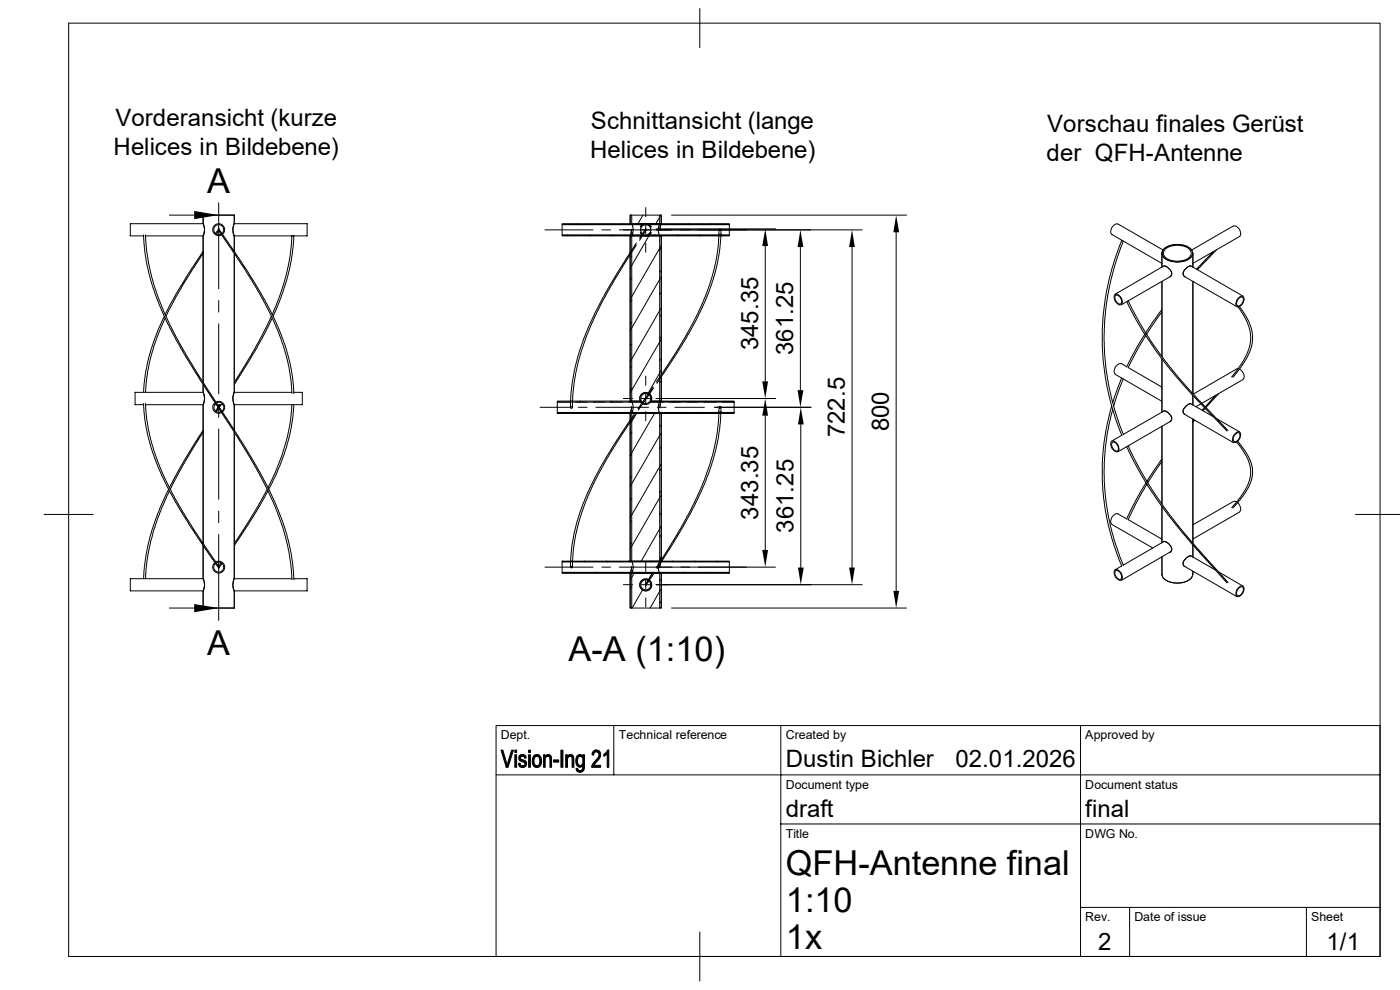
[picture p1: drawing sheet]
<svg xmlns="http://www.w3.org/2000/svg" width="297mm" height="210mm" viewBox="0 0 297 210" stroke-linecap="round" stroke-linejoin="round" font-family="sans-serif">
<g fill="none" stroke="#000" stroke-width=".21">
<path d="M14.6 4.9h278.2v198h-278.2zM148.5 1.8v8.3M30.4 49.8l.3 3.4 .9 5 .9 3 1.7 4.5 1.8 3.9 3.1 5.5 6.5 10.3M30.9 49.8l.2 3.1 .9 5 1.3 4.4 1.4 3.6 1.9 4.2 2.3 4.1 6.9 11.1M30.9 50h12.2M35.9 45.6h5.3M43.1 47.5l.3 1-.1 .8-.2 .7M43.1 47.5v-1.9h6.6v1.9M43.1 47.5h-15.5v2.5h2.9M43.1 53.3l-3.1 4.6-2.7 4.6-2.2 4.2M43.1 53.8l-4.5 7-3.4 6.3M43.1 50v31.2"/>
<path d="M46.4 48.5l-.7 1.1M46.4 48.9l-.5 .8M46.4 48.5v.4M46.4 48.9l.5 .8M46.4 48.5l.7 1.1M46.4 43v18.3M47 49.9l4.8 7 2.3 3.7 2.1 3.7 2.3 4.7 1.7 4.5 .9 3.4 .6 3.7 .2 2.8M47.2 49.7l6.9 10.3 2.5 4.5 2 4 1.8 4.4 .9 3.2 .8 4.2 .3 3.2M49.7 47.5l-.3 1v.8l.3 .7M49.7 47.5h15.5v2.5h-15.5M49.7 50v3.3M49.7 53.8v29.4"/>
<path d="M61.9 50l-.3 4.2-1 4.7-1.5 4.7-1.4 3.1M62.3 50l-.2 3.5-1 4.8-1.6 5.1-1.5 3.7M115.6 48.8h10.2M119.3 47.5h35.4v.2h-35.4zM119.3 49.8h35.4v.2h-35.4zM119.3 47.7v2.1M120.3 49.8l.2 .2M122.6 47.5l.2 .2M125 49.8l.2 .2M127.3 47.5l.2 .2M127.7 48.8h1.8M129.7 49.8l.2 .2"/>
<path d="M131.4 48.8h51.5M132 47.5l.2 .2M133.7 50h.3v35.1h-.3zM133.7 45.6h.3v1.9h-.3zM133.7 45.6h6.6v1.9h-6.6zM133.8 50l-.1 .3M134 48.6l-.3 1.4M134 54.3l-.3 .4M134 59l-.3 .3M134 47.5l.3 1v.8l-.3 .7M134.4 49.8l.2 .2M135 51.6l-3.8 5.9-2.6 4.4-2.5 4.7-1.9 4.2-1.3 4-1 3.6-.7 4.7-.2 3.3"/>
<path d="M135 52l-6 9.8-2.4 4.6-2.1 4.6-1.2 3.6-1.1 4.2-.6 3.9-.1 3.7M135.7 50.5l1.3-2v.4l-1.3 2.1M135.8 49.4a1.3 1.3 0 0 0 2.3 0 1.3 1.3 0 0 1-2.3 0zM135.9 48l-.1 .1a1.3 1.3 0 0 1 2.3 0 1.3 1.3 0 0 0-2.2-.1zM136.2 49.5l-.3-.6 .2-.8 .5-.4h.6l.7 .4 .2 .5-.2 .8-.5 .4M136.4 45.6l-1.1 1.9M136.7 47.5l.2 .2M137 44v2M137 47.8v1.9M137 51.6v1.9M137 50h3.3v35.1h-2.1h17.5v.2h-17.7h2.7M137 50h-3.3v35.1h2.1"/>
<path d="M137.7 50l-4 6.9M139 49.8l.2 .2M139.2 48.6h25.3M140 45.6h.3v1.9h-.3zM140 50h.3v35.1h-.3zM140 47.5l-.3 1v.8l.3 .7M140.2 45.6l-1.1 1.9M140.3 52.7l-.3 .3M140.3 57.4l-.3 .3M140.3 52.2l-6.6 11.3M140.3 58.8l-6.6 11.3M140.3 47.5l-.3 1.4"/>
<path d="M141.3 47.5l.2 .2M142.5 45.6h49.8M143.7 49.8l.2 .2M146 47.5l.2 .2M148.4 49.8l.2 .2M150.7 47.5l.2 .2M152.5 48.7l-.1 3.7-.6 3.4-1.2 4.4-1.4 3.7-1.9 4.1-2.1 3.7-2.8 4.6-3.2 4.7M153 48.7l-.3 3.9-.6 3.5-1.1 4-1.2 3.3-2.1 4.4-1.5 2.8-3.1 5.1-3.7 5.6M153.1 49.8l.2 .2M154.7 47.7v2.1M162.3 52.2v28.7M169.8 52.4v30.4"/>
<path d="M180.8 52.4v68M190.1 49.3v76M238 51l-1.4 3.7-1.4 4.8-.7 3.9-.7 6.3 .2 6.6 .7 5 1.3 5.4 2 5.7M238.3 51.2l-1.7 4.9-1.6 6.4-.6 4.9-.2 4.9 .4 5.3 .7 4.6 1.2 4.8 1.8 5.2M246.5 53.7v3M246.5 59.7v15.9M246.8 53l-9.6-5.5a1.46 1.46 0 0 0-1.3 2.2l10.6 6.2M246.9 52.8a4.6 4.6 0 0 1 5.9 .3 1.61 1.61 0 0 1-1.4 2.2 4.5 4.5 0 0 1-4.7-.9 1.16 1.16 0 0 1 .2-1.6zM247.2 52.8a4.1 4.1 0 0 1 5.3 .3 1.52 1.52 0 0 1-1.4 2.1 4.2 4.2 0 0 1-4.1-.9 1.06 1.06 0 0 1 .2-1.5zM252.8 53l8.9-5a1.46 1.46 0 0 1 1.3 2.2l-9.9 5.7M253.1 53.7v3M253.1 59.7v23.8"/>
<path d="M257.4 53.4l-3.6 3.7M258.1 53l-4.1 4.2M34.8 67.1l-1.9 4.5-1.4 4.3-.7 3.8-.3 3.5M35.1 67.5l-1.7 3.9-1.3 4-.8 3.6-.4 4.2M46.4 63.8v2.4M46.4 68.7v14.9M57.6 67.1l-3.4 6.6-4.5 7.5M57.7 67.5l-3.1 6.2-4.9 7.9M134 63.7l-.3 .3M134 68.4l-.3 .3M134 73l-.3 .4M134 77.7l-.3 .3"/>
<path d="M137 79.8v1.9M140.3 62.1l-.3 .3M140.3 66.8l-.3 .3M140.3 71.5l-.3 .3M140.3 76.2l-.3 .3M140.3 65.4l-6.6 11.4M140.3 72l-6.6 11.4M140.3 78.6l-2.8 4.8M236.5 62.6a1.09 1.09 0 0 1 1.5 .9l.1 .3a.61 .61 0 0 1-.2 .8 .61 .61 0 0 1-.9-.2l-.5-.8-.2-.6zM236.6 62.4l10.3-6 .7 .2 .8 .8 .2 .8-.3 .4-10.4 6M236.6 62.7a1.11 1.11 0 0 1 1.4 1.4l-.2 .3a1.11 1.11 0 0 1-1.3-1.4zM237.9 77.2a1.46 1.46 0 0 0-1.3 2.2l9.9 5.7"/>
<path d="M237.9 77.1l1.2 .7M239.1 64l3.2 6.1 2.9 4.3 2.5 3.3 5.2 6.1 7.4 7.6M239.4 63.8l1.6 3.4 2.1 3.5 4.3 6.1 5.5 6.6 7.6 7.9M242.9 70.9l-2.1 3.4-1.8 3.6M243 71.2l-1.8 3.1-1.8 3.7 7.1 4.1M246.5 65.7l-3.5 4.9M246.5 66.2l-3.3 4.7M246.5 76.1v11.3M262.4 78.2l-9.2 5.4M262.6 63.3l.2-.2a.61 .61 0 0 1 .9-.2 .61 .61 0 0 1 .2 .8 1.46 1.46 0 0 1-1.5 1.4l-.2-.6zM262.7 65.2l1.5 2.3 .8 1.8 .3 1.6v1.5l-.3 1.5-.7 1.7-1 1.7-2 2.7M262.7 78.2l-.3 .1"/>
<path d="M262.7 63.4a.59 .59 0 0 1 .9-.3 .59 .59 0 0 1 .1 .9l-.3 .5a.59 .59 0 0 1-.9 .4 .59 .59 0 0 1-.1-1zM263 78.3a1.53 1.53 0 0 1 .7 2.2M263 65.1l2 3.2 .6 1.7 .1 2.3-.3 1.7-.7 1.6-1.7 2.6-1.5 1.9M263.7 62.8l-11-6.4-.7 .2-.8 .8-.2 .8 .2 .4 11.2 6.5M30.4 85.6l.3 3.2 .8 4.2 .9 3.1 1.8 4.5 2 4 2.5 4.5 6.9 10.2M30.9 85.9h12.2M30.9 85.6l.2 2.9 .7 4.2 .9 3.1 2 5 2.3 4.8 1.7 2.9 2.4 3.9 4.7 6.8M43.1 83.2h-14.4v2.7h1.8M43.1 83.2l.3 1.1-.1 .8-.2 .8M43.1 91.2l-3.8 6.1-3.4 6.2M43.1 91.7l-3.7 6-3.3 6.1M43.1 81.6v1.6"/>
<path d="M43.1 85.9v29.4M45.5 85.9h.4M45.7 85.6l1.2 1.8M45.9 85.4l1.2 1.9M46.2 85.9h1.2M46.3 86.4l-.6 .8M46.4 86.6l-.5 .8M46.4 86.1v2.5M46.4 91v14.9M46.7 85.9l-.3 .3M46.9 85.9l-.4 .5M47 87.5l6.9 11.1 2.3 4.1 1.9 4.2 1.8 4.7 .9 3.3 .9 5 .2 3.1"/>
<path d="M47.2 87.4l6.5 10.3 3.1 5.6 1.8 3.8 1.7 4.5 .9 3 .9 5 .3 3.4M49.7 83.2h12.2M49.7 83.2l-.3 1.1v.8l.3 .8M49.7 85.9v5.3M49.7 91.7v31.1M61.9 85.9l-.4 4.4-.8 3.3-1.8 5.5-2 4.4M62.3 83.2h1.8v2.7h-14.4M62.3 85.9l-.1 2.2-.4 2.8-1 3.9-1.4 4-2.4 5M114.6 86.4h6.3M118.2 87.5h37.5v.2h-37.5zM118.2 85.3h17.7M118.2 85.3v2.2h1.4"/>
<path d="M119 87.5l-.3 .2M120.9 87.5h2.4M122.7 86.4h1.8M123.2 85.1l-.3 .2M124.6 87.5h2.4M125.6 87.5l-.3 .2M126.4 86.4h11.2M128.3 87.5h2.5M129.8 85.1l-.3 .2M132 87.5h2.5M132.2 84.5h2M132.3 87.5l-.4 .2"/>
<path d="M133.7 87.7h.3v31.3h-.3zM133.7 87.7h6.6v31.3h-6.6zM134 86.3l-.3 1.4M134 82.4l-.3 .3M134 91.7l-.3 .4M134 96.4l-.3 .3M134 85.1l.3 1v.9l-.3 .7M134.6 87.8l-3.7 5.5-2.5 4-2.2 4-1.7 3.7-1.6 4-1.1 3.9-.6 3.6-.2 3.8M134.7 88.1l-2.5 3.7-3.3 5.3-2.2 3.9-1.9 4.2-1.4 3.7-1.2 4.3-.6 3.5-.1 3.6M135 87.7l-1.3 2.3M135.8 87.5h2.4M135.8 85.1h-17.6v.2"/>
<path d="M135.8 85.1a1.27 1.27 0 0 1 1.3-1.8 1.27 1.27 0 0 1 .9 2M135.8 85.1l.2 .2M136 85.3l.8 .5M136.1 84.5h1.8M137 83.6v1.9M137 87.3v2M138.6 82l-3.3 4.7M138.6 82.3l-3.2 4.7M138.9 87.7l-5.2 8.9M138.9 87.5l-.3 .2M139.2 84.5h25.3M139.4 86.4h1.9"/>
<path d="M139.5 87.5h2.4M140 87.7h.3v31.3h-.3zM140 85.1l-.3 1v.9l.3 .7M140.3 80.8l-.3 .4M140.3 90.2l-.3 .3M140.3 94.9l-.3 .3M140.3 99.5l-.3 .4M140.3 91.9l-6.6 11.3M140.3 98.5l-6.6 11.3M140.3 85.1l-.3 1.4M141.9 85.3h2.5M143 85.1l-.3 .2"/>
<path d="M143.2 86.4h6.2M143.2 87.5h2.5M145.5 87.5l-.3 .2M145.7 85.3h2.4M146.9 87.5h2.5M149.4 85.3h2.4M149.7 85.1l-.4 .2M150.7 87.5h2.4M151.6 86.4h20.5M152.1 87.5l-.3 .2M152.5 86.4l-.1 3.7-.6 3.9-1.1 4.2-1.3 3.6-1.5 3.7-2 3.8-2.6 4.7-4.1 6.4M153 86.4l-.2 3.3-.5 3.6-1 4.2-1.5 4.4-2.2 4.9-2.1 3.9-6.1 9.9"/>
<path d="M153.1 85.3h2.6v2.2h-1.3M162.3 88.2v28.5M169.9 90v30.4M235.8 93.7a1.09 1.09 0 0 1 1.5 1l.1 .3a.61 .61 0 0 1-.3 .8 .61 .61 0 0 1-.8-.3l-.5-.8-.2-.5zM235.8 86.1l-.9 3.7-.7 4.3-.4 4.1v3.7l.5 4.9 .7 4 1.3 5 1.7 4.3-1.4 .8M236 93.9a1.11 1.11 0 0 1 1.3 1.4l-.1 .3a1.11 1.11 0 0 1-1.4-1.4zM236.1 86.9l-1.1 4.6-.4 2.9-.3 3.6v5l.3 3.2 .9 5.2 .8 3.1 2 5.4 8.6-5h.5l.4 .3 .8 1.1v.4l-.3 .4-10.4 6M238 80.2l-1.9 5.2M238 92.3l-2.1 1.3M238.3 80.4l-2 5.7M238.3 92.2l8.6-5h.4l.5 .3 .7 .8 .1 .6-.3 .5-11.1 6.4M239 94.7l3.1 6.1 4.3 6.6 2.6 3.3 3.9 4.8 7.4 8.2"/>
<path d="M239.4 94.6l.9 2 2.3 4.3 1.8 2.9 3.1 4.6 5.4 6.7 7.6 8.5M246.5 97.4l-3.2 4.7M246.5 97.9l-3 4.5M246.5 90.4v16.5M253.1 83.9v2M253.1 88.9v26.3M253.2 89l-.1 .2M253.4 89.2l-.3 .4M254.8 85.7l-1.1 .6M255.5 86.5l-.5 .5M255.7 86.7l-.5 .5M257.4 88.4l-4.8-2.8-.3 .1-.5 .3-.6 .6-.2 .5v.5l.3 .3 10.4 6"/>
<path d="M257.9 83.9l-2.2 2.4M258.1 88.8l4.9 2.8M258.5 83.5l-2.6 2.9M261.9 92.1l.2-.2a.61 .61 0 0 1 .9-.3 .61 .61 0 0 1 .2 .9 1.46 1.46 0 0 1-1.5 1.4l-.2-.6zM262 92.2a.59 .59 0 0 1 .9-.3 .59 .59 0 0 1 .1 .9l-.3 .5a.59 .59 0 0 1-.9 .3 .59 .59 0 0 1-.1-.9zM262.3 93.8l1.1 1.4 1.4 2.3 .4 1.4 .1 1.4-.2 1.6-.9 2-1.2 1.8-1.7 2M262.6 93.6l1.8 2.5 .9 1.7 .4 1.3v1.6l-.3 1.4-.7 1.6-1.3 1.9-1.8 2.2M263.7 80.5l-8.7 5.1M9.4 109.1h10.4M35.8 103.8l-2.4 5.3-1.7 5.1-.7 3.2-.4 3-.1 2.4M35.9 104.1l-2.3 5.5-1.3 3.9-.9 4-.5 5.3M43.1 115.7v7.1"/>
<path d="M45.7 119.5l.7 1v-.4M45.9 119.4l.5 .7M46.4 113.4v18.2M46.4 108.4v2.5M46.9 119.4l-.5 .7M47.1 119.5l-.7 1M56.7 103.8l-2.7 4.9-4.3 6.6M56.9 104.1l-3.2 5.5-4 6.1M119.3 119h35.4v.2h-35.4zM119.3 119.2v2.2M119.3 119l.2 .2M124 119l.2 .2"/>
<path d="M128.7 119l.2 .2M133.3 119l.3 .2M134 101.1l-.3 .3M134 105.8l-.3 .3M134 110.5l-.3 .3M134 115.1l-.3 .3M134 119l.3 1.1v.8l-.3 .7M137 119.3v1.9M138 119l.2 .2M140 119l-.3 1.1v.8l.3 .7M140.3 104.2l-.3 .3M140.3 108.9l-.3 .3"/>
<path d="M140.3 113.6l-.3 .3M140.3 118.2l-.3 .4M140.3 105.1l-6.6 11.4M140.3 111.7l-4.2 7.3M140.3 118.3l-.4 .7M140.3 119l-.3 1.4M142.7 119l.2 .2M147.4 119l.2 .2M152.1 119l.2 .2M154.7 119.2v2.2M235.9 111.3l8.7 4.9M239 110.1l-1.8-1.1a1.46 1.46 0 0 0-1.3 2.2"/>
<path d="M239.4 110.2l7.1 4.2M243.1 102.4l-1.9 3.3-2.2 4.4M243.3 102.7l-2.1 3.7-1.9 3.9M246.5 118.2v3.6a2.37 2.37 0 0 0 2.3 1.8 4.2 4.2 0 0 0 4.1-1.2l.2-1.2M246.5 107.4v7.7M253.1 115.6v2.6M262.4 106.5l-.7-.1-8.6 4.9M262.6 106.6a1.47 1.47 0 0 1 .4 2M263 108.6l-9.9 5.7M287.6 109.1h9.3M35.9 129h5.3M43.1 122.8h-15.5v2.5h15.5"/>
<path d="M43.1 122.8l.3 1-.1 .8-.2 .7M43.1 125.3v3.7h6.6v-3.7M49.7 122.8h12.2M49.7 122.8l-.3 1v.8l.3 .7M62.3 122.8h2.9v2.5h-15.5M115.6 120.3h10.2M119.3 121.4h35.4v.2h-35.4zM121.7 121.4l.2 .2M126.4 121.4l.2 .2M127.7 120.3h1.8M131.1 121.4l.2 .2M132.2 124h2"/>
<path d="M133.7 121.6h.3v7.4h-.3zM133.7 121.6h6.6v7.4h-6.6zM134 120.2l-.3 1.4M134 124.5l-.3 .3M134.5 121.6l-.8 1.5M135.7 121.4l.2 .2M136.1 124h1.8M136.3 125.1l-2.2 3.9M137 123.1v1.9M137 126.8v2M138.3 121.6l-.7 1.3M138.6 121.5l-1.1 1.6a1.13 1.13 0 0 0-.5 1.1l1.7-2.6"/>
<path d="M139.2 124h43.7M140 121.6h.3v7.4h-.3zM140.3 122.9l-.3 .3M140.3 127.6l-.3 .3M140.3 124.9l-2.4 4.1M140.4 121.4l.2 .2M142.5 129h49.8M145.1 121.4l.2 .2M149.8 121.4l.2 .2M154.4 121.4l.2 .2M164.5 120.3h-33.1M236.5 121a1.09 1.09 0 0 1 1.5 .9l.1 .3a.61 .61 0 0 1-.2 .9 .61 .61 0 0 1-.9-.3l-.5-.8-.2-.5z"/>
<path d="M236.6 121.1a1.11 1.11 0 0 1 1.4 1.4l-.2 .3a1.11 1.11 0 0 1-1.3-1.3zM257.9 120.9l-5.3-3-.8 .4-.8 1.1v.4l.2 .3 11.2 6.5M258.5 121.3l5.2 3M262.6 124.8l.2-.2a.61 .61 0 0 1 .9-.3 .61 .61 0 0 1 .2 .9 1.46 1.46 0 0 1-1.5 1.3l-.2-.6zM262.7 124.9a.59 .59 0 0 1 .9-.4 .59 .59 0 0 1 .1 1l-.3 .5a.59 .59 0 0 1-.9 .3 .59 .59 0 0 1-.1-.9zM130.2 153.9v10.5M165.7 153.9v49M229.2 153.9v49M105.2 164.4h187.6M165.7 174.8h127.1M148.5 197.7v10.4M229.2 192.5h63.6"/>
<path d="M239.6 192.5v10.4M277.2 192.5v10.4M105.2 202.9v-49h187.6v49"/>
<circle cx="46.4" cy="48.7" r="1.06"/>
<circle cx="46.4" cy="48.7" r="1.27"/>
<circle cx="152.7" cy="48.7" r=".16"/>
<circle cx="46.4" cy="86.4" r="1.27"/>
<circle cx="46.4" cy="86.4" r="1.06"/>
<circle cx="121.2" cy="86.4" r=".21"/>
<circle cx="137" cy="84.5" r="1.06"/>
<circle cx="137" cy="84.5" r="1.27"/>
<circle cx="152.7" cy="86.4" r=".21"/>
<circle cx="46.4" cy="120.3" r="1.06"/>
<circle cx="46.4" cy="120.3" r="1.27"/>
<circle cx="121.2" cy="120.3" r=".16"/>
<circle cx="137" cy="124.1" r="1.06"/>
<circle cx="137" cy="124.1" r="1.27"/>
</g>
<g fill="#000" stroke="#000" stroke-width=".21">
<path d="M106.3 159.1h.4l.9 3.2-.2 .5z" fill-rule="evenodd"/>
<path d="M108.5 159.1h.4l-1.1 3.7h-.4z" fill-rule="evenodd"/>
<path d="M109.2 159.1h.4v.5h-.4z" fill-rule="evenodd"/>
<path d="M112.1 159.1h.4v.5h-.4z" fill-rule="evenodd"/>
<path d="M125.8 159.4a.9 .9 0 0 1 1.5 .1l-1.1 .1-.3 .6-.3-.1z" fill-rule="evenodd"/>
<path d="M126.5 159.5h.8a1.93 1.93 0 0 1-.9 2.3l-.4 .5h1.4v.5h-1.9l.1-.6 .8-1a1.05 1.05 0 0 0 .3-1.7z" fill-rule="evenodd"/>
<path d="M128.1 160l.2-.1h.5l-.7 .5z" fill-rule="evenodd"/>
<path d="M128.9 159.1h.3v3.7h-.4v-2.9h-.5z" fill-rule="evenodd"/>
<path d="M109.2 160.1h.4v2.7h-.4z" fill-rule="evenodd"/>
<path d="M110.2 160.4h.6a.37 .37 0 0 0-.4 .4 .37 .37 0 0 0 .5 .4 .85 .85 0 0 1 .7 1.2 .85 .85 0 0 1-1.4 .1l.7-.1a.41 .41 0 0 0 .5-.3 .41 .41 0 0 0-.5-.5 .81 .81 0 0 1-.7-.3 .81 .81 0 0 1 0-.9z" fill-rule="evenodd"/>
<path d="M110 162l.3-.1 .1 .4 .5 .1-.7 .1z" fill-rule="evenodd"/>
<path d="M110.2 160.3a.81 .81 0 0 1 .9-.2 .81 .81 0 0 1 .5 .7l-.3 .1-.2-.4z" fill-rule="evenodd"/>
<path d="M112.1 160.1h.4v2.7h-.4z" fill-rule="evenodd"/>
<path d="M113.2 160.5l.7-.1a1.12 1.12 0 0 0-.4 1.8l.4 .2-.7 .1-.2-.4-.1-1.1z" fill-rule="evenodd"/>
<path d="M113.3 160.3a1.05 1.05 0 0 1 1.3 0 1.05 1.05 0 0 1 .3 1.2 1.01 1.01 0 0 1-.5 1.1 1.01 1.01 0 0 1-1.2-.1l.7-.1a1.22 1.22 0 0 0 .3-1.9l-1-.1z" fill-rule="evenodd"/>
<path d="M115.3 160.1h.3v.4h.4l-.3 .6v1.7h-.4z" fill-rule="evenodd"/>
<path d="M115.7 160.4h.5z" fill-rule="evenodd"/>
<path d="M115.7 160.4a.77 .77 0 0 1 1-.3 .77 .77 0 0 1 .3 1v1.7h-.3l-.1-2.1-.3-.3z" fill-rule="evenodd"/>
<path d="M117.4 161.2h1.1v.5h-1.1z" fill-rule="evenodd"/>
<path d="M119 159.1h.4v3.7h-.4z" fill-rule="evenodd"/>
<path d="M120 160.1h.4v.4h.3l-.3 .5v1.8h-.4z" fill-rule="evenodd"/>
<path d="M120.4 160.4h.5z" fill-rule="evenodd"/>
<path d="M120.4 160.4a.77 .77 0 0 1 1-.3 .77 .77 0 0 1 .4 1v1.7h-.4l-.1-2.1-.2-.3z" fill-rule="evenodd"/>
<path d="M122.2 163h.4l.1 .3 .4 .1-.8 .1z" fill-rule="evenodd"/>
<path d="M122.4 160.4h.7a1.1 1.1 0 0 0 0 2h.9h-.3a.88 .88 0 0 1-1.1 .2 .88 .88 0 0 1-.4-1.1z" fill-rule="evenodd"/>
<path d="M122.5 160.3a.72 .72 0 0 1 1.2 .1z" fill-rule="evenodd"/>
<path d="M122.3 163.5l.8-.1a.78 .78 0 0 0 .6-1h.3a1.03 1.03 0 0 1-.3 1.2 1.03 1.03 0 0 1-1.3 0z" fill-rule="evenodd"/>
<path d="M123.2 160.4h.5v-.3h.3v2.3h-.9a1.21 1.21 0 0 0 .1-2z" fill-rule="evenodd"/>
</g>
<g fill="#000">
<path d="M41.2 44.7l5.2 .9-5.2 .9zM162.3 48.6l.6 3.6h-1.2zM169.8 48.8l.6 3.6h-1.2zM180.8 48.8l.6 3.6h-1.3zM190.1 45.6l.7 3.7h-1.3zM161.7 80.9h1.2l-.6 3.6zM162.3 84.5l.6 3.7h-1.2zM169.2 82.8h1.2l-.6 3.6zM169.9 86.4l.6 3.6h-1.2zM161.7 116.7h1.2l-.6 3.6zM41.2 128.1l5.2 .9-5.2 .9zM169.3 120.4h1.2l-.6 3.6z"/>
<path d="M180.1 120.4h1.3l-.6 3.6zM189.5 125.3h1.3l-.7 3.7z"/>
</g>
<g font-size="7.3">
<text x="43.9" y="40.9">A</text>
<text x="43.9" y="138.9">A</text>
<text x="120.6" y="140.1">A-A (1:10)</text>
<text x="166.7" y="185.7">QFH-Antenne final</text>
<text x="166.7" y="193.5">1:10</text>
<text x="166.7" y="201.3">1x</text>
</g>
<g font-size="5.1">
<text x="24.5" y="26.8">Vorderansicht (kurze</text>
<text x="125.3" y="27.3">Schnittansicht (lange</text>
<text x="222.2" y="27.9">Vorschau finales Gerüst</text>
<text x="24.1" y="32.9">Helices in Bildebene)</text>
<text x="125.2" y="33.5">Helices in Bildebene)</text>
<text x="222" y="34.1">der QFH-Antenne</text>
<text x="160.8" y="74.3" transform="rotate(-90 160.8 74.3)">345.35</text>
<text x="168.3" y="75.4" transform="rotate(-90 168.3 75.4)">361.25</text>
<text x="179.2" y="92.8" transform="rotate(-90 179.2 92.8)">722.5</text>
<text x="188.6" y="91.5" transform="rotate(-90 188.6 91.5)">800</text>
<text x="160.8" y="110.2" transform="rotate(-90 160.8 110.2)">343.35</text>
<text x="168.4" y="113" transform="rotate(-90 168.4 113)">361.25</text>
<text x="166.7" y="162.8">Dustin Bichler</text>
<text x="202.7" y="162.8">02.01.2026</text>
<text x="166.7" y="173.2">draft</text>
<text x="230.3" y="173.2">final</text>
<text x="233" y="201.5">2</text>
<text x="281.4" y="201.5">1/1</text>
</g>
<g font-size="2.6">
<text x="106.3" y="156.8">Dept.</text>
<text x="131.3" y="156.8">Technical reference</text>
<text x="166.7" y="156.8">Created by</text>
<text x="230.2" y="156.8">Approved by</text>
<text x="166.7" y="167.3">Document type</text>
<text x="230.2" y="167.3">Document status</text>
<text x="166.7" y="177.7">Title</text>
<text x="230.2" y="177.7">DWG No.</text>
<text x="230.2" y="195.4">Rev.</text>
<text x="240.7" y="195.4">Date of issue</text>
<text x="278.2" y="195.4">Sheet</text>
</g>
</svg>
